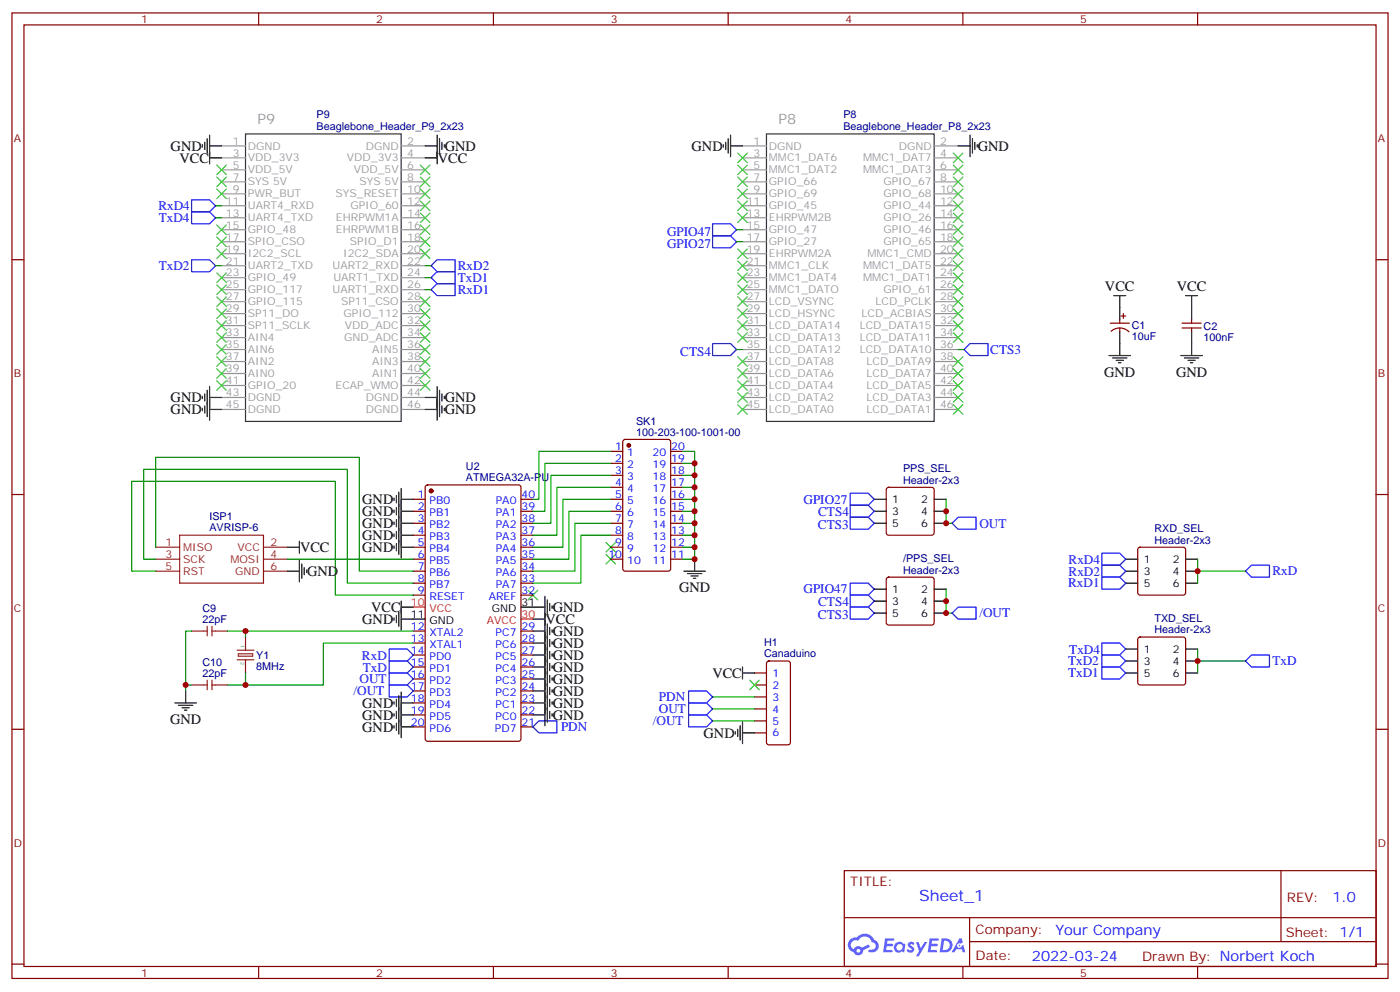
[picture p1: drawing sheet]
<svg xmlns="http://www.w3.org/2000/svg" width="412mm" height="292mm" viewBox="0 0 412 292" stroke-linecap="round" stroke-linejoin="round" font-family="sans-serif">
<g fill="none" stroke="#870000" stroke-width=".35">
<path d="M3.5 3.8h405.4v284.3h-405.4zM7.1 7.3h398.2v277.3h-398.2zM76.2 3.8v3.5M145.3 3.8v3.5M214.5 3.8v3.5M283.6 3.8v3.5M352.8 3.8v3.5M3.5 76.5h3.6M405.3 76.5h3.6M3.5 145.6h3.6M405.3 145.6h3.6M3.5 214.8h3.6"/>
<path d="M405.3 214.8h3.6M248.7 256.4h156.6v28.2h-156.6zM377.3 256.4v20.9M248.7 270.2h156.5M285.6 277.3h119.6M285.6 270.2v14.2M3.5 283.9h3.6M76.2 284.6v3.5M145.3 284.6v3.5M214.5 284.6v3.5M283.6 284.6v3.5M352.8 284.6v3.5"/>
<path d="M405.3 283.9h3.6"/>
</g>
<g fill="#5487ff">
<path d="M267.7 277.6a1.22 1.22 0 0 1 1.7 .2l-.4 .6a.47 .47 0 0 0-.3-.4 .47 .47 0 0 0-.5 .2l.1 .2a1.14 1.14 0 0 1 .8 1.8 1.14 1.14 0 0 1-1.9 0l-.2-.2 .5-.6 .7 .5a.29 .29 0 0 0 .3-.3 .29 .29 0 0 0-.2-.3 1.04 1.04 0 0 1-.6-1.7z"/>
<path d="M260.7 276.3h2.4l.3 .2-.2 .5-1.8 .1-.1 .8h1.5l.3 .4-.3 .4h-1.6l-.2 1.1h1.7l.2 .3-.2 .3-2.6 .1z"/>
<path d="M273.8 276.3h2.4l.3 .2-.1 .5-1.8 .1-.2 .8h1.6l.3 .4-.4 .4h-1.6l-.1 1.1h1.7l.2 .3-.2 .3-2.6 .1z"/>
<path d="M282.6 276.3h.7l.3 1.3-.6 .3a.69 .69 0 0 0-1 .3 .69 .69 0 0 0 .4 .9 .69 .69 0 0 0 .9-.6l.5-.2 .6 2.2h-.8l-.2-.9h-1.8l-.5 .9h-.8z"/>
<path d="M269.8 277.4h.8l.6 1.8 1.1-1.8h.9l-2.6 4.2h-.8l.9-1.5z"/>
<path d="M277.4 276.3l-.6 4.2h1.3a2.11 2.11 0 0 0 2.5-2.1 2.11 2.11 0 0 0-2.5-2.1zM278.1 277.1a1.39 1.39 0 0 1 1.7 1.4 1.39 1.39 0 0 1-1.8 1.3h-.3z"/>
<path d="M263.7 277.9a1.54 1.54 0 0 0-.1 2.2 1.54 1.54 0 0 0 2.2 .1l.6 .3 .3-2.3-.2-.3h-.4a1.49 1.49 0 0 0-2.4 0zM264 278.9a.94 .94 0 0 1 1.8 0 .94 .94 0 0 1-1.8 0z"/>
<path d="M250.4 276.7a2.18 2.18 0 0 0 1.1 3.7 1.44 1.44 0 0 0 1.6 .9 1.44 1.44 0 0 0 1.2-1.4l2-1.1-.5-.7-1.9 1a1.47 1.47 0 0 0-2.4 .4 1.39 1.39 0 0 1-.7-1.9 1.39 1.39 0 0 1 2-.5 2.12 2.12 0 0 1 2.2-1.3 2.12 2.12 0 0 1 1.9 1.7 1.14 1.14 0 0 1 1.1 1.4 1.14 1.14 0 0 1-1.7 .7 .43 .43 0 0 0-.5 .4 .43 .43 0 0 0 .4 .5 1.98 1.98 0 0 0 2.5-1.2 1.98 1.98 0 0 0-1.2-2.6 3.1 3.1 0 0 0-5.3-.6l-.9 .1zM252.3 280a.55 .55 0 0 1 1.1 0 .55 .55 0 0 1-1.1 0z"/>
<circle cx="282.6" cy="278.4" r=".26"/>
</g>
<path d="M72.3 39.4h45.9v84.7h-45.9zM225.8 39.4h49.4v84.7h-49.4z" fill="none" stroke="#333" stroke-width=".35"/>
<g fill="none" stroke="#999" stroke-width=".35">
<path d="M65.3 43h7M65.3 46.5h7M65.3 50h7M65.3 53.6h7M65.3 57.1h7M118.2 43h7M118.2 46.5h7M118.2 50h7M118.2 53.6h7M118.2 57.1h7M218.7 43h7.1M218.7 46.5h7.1"/>
<path d="M218.7 50h7.1M218.7 53.6h7.1M218.7 57.1h7.1M275.2 43h7M275.2 46.5h7M275.2 50h7M275.2 53.6h7M275.2 57.1h7M65.3 60.6h7M65.3 64.1h7M65.3 67.7h7M65.3 71.2h7"/>
<path d="M65.3 74.7h7M65.3 78.2h7M118.2 60.6h7M118.2 64.1h7M118.2 67.7h7M118.2 71.2h7M118.2 74.7h7M118.2 78.2h7M218.7 60.6h7.1M218.7 64.1h7.1M218.7 67.7h7.1M218.7 71.2h7.1"/>
<path d="M218.7 74.7h7.1M218.7 78.2h7.1M275.2 60.6h7M275.2 64.1h7M275.2 67.7h7M275.2 71.2h7M275.2 74.7h7M275.2 78.2h7M65.3 81.8h7M65.3 85.3h7M65.3 88.8h7M65.3 92.4h7"/>
<path d="M65.3 95.9h7M65.3 99.4h7M118.2 81.8h7M118.2 85.3h7M118.2 88.8h7M118.2 92.4h7M118.2 95.9h7M118.2 99.4h7M218.7 81.8h7.1M218.7 85.3h7.1M218.7 88.8h7.1M218.7 92.4h7.1"/>
<path d="M218.7 95.9h7.1M218.7 99.4h7.1M275.2 81.8h7M275.2 85.3h7M275.2 88.8h7M275.2 92.4h7M275.2 95.9h7M275.2 99.4h7M65.3 102.9h7M65.3 106.5h7M65.3 110h7M65.3 113.5h7"/>
<path d="M65.3 117.1h7M118.2 102.9h7M118.2 106.5h7M118.2 110h7M118.2 113.5h7M118.2 117.1h7M218.7 102.9h7.1M218.7 106.5h7.1M218.7 110h7.1M218.7 113.5h7.1M218.7 117.1h7.1M275.2 102.9h7"/>
<path d="M275.2 106.5h7M275.2 110h7M275.2 113.5h7M275.2 117.1h7M65.3 120.6h7M118.2 120.6h7M218.7 120.6h7.1M275.2 120.6h7"/>
</g>
<g fill="none" stroke="#3c3" stroke-width=".35">
<path d="M63.9 55.7l2.8 2.8M63.9 52.1l2.8 2.9M63.9 48.6l2.8 2.8M66.7 55.7l-2.8 2.8M66.7 52.1l-2.8 2.9M66.7 48.6l-2.8 2.8M123.8 48.6l2.8 2.8M123.8 52.1l2.8 2.9M123.8 59.2l2.8 2.8M123.8 55.7l2.8 2.8M126.6 48.6l-2.8 2.8M126.6 52.1l-2.8 2.9"/>
<path d="M126.6 59.2l-2.8 2.8M126.6 55.7l-2.8 2.8M217.3 45.1l2.8 2.8M217.3 48.6l2.8 2.8M217.3 52.1l2.8 2.9M217.3 55.7l2.8 2.8M217.3 59.2l2.8 2.8M220.1 45.1l-2.8 2.8M220.1 48.6l-2.8 2.8M220.1 52.1l-2.8 2.9M220.1 55.7l-2.8 2.8M220.1 59.2l-2.8 2.8"/>
<path d="M280.8 45.1l2.8 2.8M280.8 48.6l2.8 2.8M280.8 52.1l2.8 2.9M280.8 55.7l2.8 2.8M280.8 59.2l2.8 2.8M283.6 45.1l-2.8 2.8M283.6 48.6l-2.8 2.8M283.6 52.1l-2.8 2.9M283.6 55.7l-2.8 2.8M283.6 59.2l-2.8 2.8M63.9 73.3l2.8 2.8M63.9 69.8l2.8 2.8"/>
<path d="M63.9 66.3l2.8 2.8M66.7 73.3l-2.8 2.8M66.7 69.8l-2.8 2.8M66.7 66.3l-2.8 2.8M123.8 62.7l2.8 2.8M123.8 66.3l2.8 2.8M123.8 69.8l2.8 2.8M123.8 73.3l2.8 2.8M126.6 62.7l-2.8 2.8M126.6 66.3l-2.8 2.8M126.6 69.8l-2.8 2.8M126.6 73.3l-2.8 2.8"/>
<path d="M217.3 62.7l2.8 2.8M217.3 73.3l2.8 2.8M217.3 76.8l2.8 2.9M220.1 62.7l-2.8 2.8M220.1 73.3l-2.8 2.8M220.1 76.8l-2.8 2.9M280.8 62.7l2.8 2.8M280.8 66.3l2.8 2.8M280.8 69.8l2.8 2.8M280.8 73.3l2.8 2.8M280.8 76.8l2.8 2.9M283.6 62.7l-2.8 2.8"/>
<path d="M283.6 66.3l-2.8 2.8M283.6 69.8l-2.8 2.8M283.6 73.3l-2.8 2.8M283.6 76.8l-2.8 2.9M63.9 98l2.8 2.8M63.9 94.5l2.8 2.8M63.9 90.9l2.8 2.9M63.9 87.4l2.8 2.8M63.9 83.9l2.8 2.8M63.9 80.4l2.8 2.8M66.7 98l-2.8 2.8M66.7 94.5l-2.8 2.8"/>
<path d="M66.7 90.9l-2.8 2.9M66.7 87.4l-2.8 2.8M66.7 83.9l-2.8 2.8M66.7 80.4l-2.8 2.8M123.8 87.4l2.8 2.8M123.8 90.9l2.8 2.9M123.8 94.5l2.8 2.8M123.8 98l2.8 2.8M126.6 87.4l-2.8 2.8M126.6 90.9l-2.8 2.9M126.6 94.5l-2.8 2.8M126.6 98l-2.8 2.8"/>
<path d="M217.3 80.4l2.8 2.8M217.3 83.9l2.8 2.8M217.3 87.4l2.8 2.8M217.3 90.9l2.8 2.9M217.3 94.5l2.8 2.8M217.3 98l2.8 2.8M220.1 80.4l-2.8 2.8M220.1 83.9l-2.8 2.8M220.1 87.4l-2.8 2.8M220.1 90.9l-2.8 2.9M220.1 94.5l-2.8 2.8M220.1 98l-2.8 2.8"/>
<path d="M280.8 80.4l2.8 2.8M280.8 83.9l2.8 2.8M280.8 87.4l2.8 2.8M280.8 90.9l2.8 2.9M280.8 94.5l2.8 2.8M280.8 98l2.8 2.8M283.6 80.4l-2.8 2.8M283.6 83.9l-2.8 2.8M283.6 87.4l-2.8 2.8M283.6 90.9l-2.8 2.9M283.6 94.5l-2.8 2.8M283.6 98l-2.8 2.8"/>
<path d="M63.9 112.1l2.8 2.8M63.9 108.6l2.8 2.8M63.9 105.1l2.8 2.8M63.9 101.5l2.8 2.9M66.7 108.6l-2.8 2.8M66.7 112.1l-2.8 2.8M66.7 105.1l-2.8 2.8M66.7 101.5l-2.8 2.9M123.8 101.5l2.8 2.9M123.8 105.1l2.8 2.8M123.8 108.6l2.8 2.8M123.8 112.1l2.8 2.8"/>
<path d="M126.6 101.5l-2.8 2.9M126.6 105.1l-2.8 2.8M126.6 108.6l-2.8 2.8M126.6 112.1l-2.8 2.8M217.3 105.1l2.8 2.8M217.3 108.6l2.8 2.8M217.3 112.1l2.8 2.8M217.3 115.6l2.8 2.9M217.3 119.2l2.8 2.8M220.1 108.6l-2.8 2.8M220.1 115.6l-2.8 2.9M220.1 119.2l-2.8 2.8"/>
<path d="M220.1 105.1l-2.8 2.8M220.1 112.1l-2.8 2.8M280.8 105.1l2.8 2.8M280.8 108.6l2.8 2.8M280.8 112.1l2.8 2.8M280.8 115.6l2.8 2.9M280.8 119.2l2.8 2.8M283.6 105.1l-2.8 2.8M283.6 108.6l-2.8 2.8M283.6 112.1l-2.8 2.8M283.6 115.6l-2.8 2.9M283.6 119.2l-2.8 2.8"/>
<path d="M178.5 159.7l2.8 2.9M181.3 159.7l-2.8 2.9M155.6 173.8l2.8 2.9M158.4 173.8l-2.8 2.9M178.5 163.3l2.8 2.8M181.3 163.3l-2.8 2.8M220.8 200.3l2.9 2.8M223.7 200.3l-2.9 2.8"/>
</g>
<g fill="none" stroke="#870000" stroke-width=".35">
<path d="M327 95.2h5.7M327.3 97.6a3.8 3.8 0 0 1 5.3 .1M329.8 94.1v1.1M329.8 96.6v1M330.2 93.1h1.4M330.9 92.4v1.4M348.2 96.6h5.6M348.2 95.2h5.6M351 94.1v1.1M351 96.6v1M179.9 132.9h3.5M179.9 136.5h3.5"/>
<path d="M179.9 140h3.5M183.7 129.6l.4-.2h12.7l.7 .4 .1 37.7-.5 .6-13 .1-.6-.5-.1-37.6zM197.6 132.9h3.5M197.6 136.5h3.5M197.6 140h3.5M121.7 147h3.5M121.7 150.6h3.5M121.7 154.1h3.5M121.7 157.6h3.5M125.5 143l.4-.2h26.9l.6 .4 .1 74.4-.5 .6-27.1 .1-.6-.5-.1-74.3zM153.5 147h3.5M153.5 150.6h3.5"/>
<path d="M153.5 154.1h3.5M153.5 157.6h3.5M179.9 147h3.5M179.9 150.6h3.5M179.9 154.1h3.5M179.9 157.6h3.5M179.9 143.5h3.5M197.6 147h3.5M197.6 150.6h3.5M197.6 154.1h3.5M197.6 157.6h3.5M197.6 143.5h3.5"/>
<path d="M261.3 143.7l.5-.2h12.7l.5 .2 .2 .5v12.7l-.3 .5-.4 .2h-12.7l-.5-.2-.2-.5v-12.7zM121.7 161.1h3.5M121.7 164.7h3.5M121.7 168.2h3.5M121.7 171.7h3.5M121.7 175.3h3.5M153.5 161.1h3.5M153.5 164.7h3.5M153.5 168.2h3.5M153.5 171.7h3.5M153.5 175.3h3.5M179.9 161.1h3.5"/>
<path d="M179.9 164.7h3.5M197.6 161.1h3.5M197.6 164.7h3.5M261.3 170.2l.5-.2h12.7l.5 .2 .2 .5v12.7l-.3 .5-.4 .2h-12.7l-.5-.3-.2-.4v-12.7zM335.4 161.4l.4-.3h12.7l.5 .3 .2 .5v12.7l-.2 .5-.5 .2h-12.7l-.5-.3-.2-.4v-12.7zM121.7 185.8h3.5M121.7 189.4h3.5M121.7 192.9h3.5M121.7 196.4h3.5M121.7 200h3.5M153.5 185.8h3.5M153.5 189.4h3.5"/>
<path d="M153.5 192.9h3.5M153.5 196.4h3.5M153.5 200h3.5M222.2 198.2h3.6M226 194.9l.5-.2h5.6l.7 .4v23.6l-.4 .6-5.9 .1-.7-.5v-23.5zM335.4 187.8l.4-.2h12.7l.5 .2 .2 .5v12.7l-.2 .5-.5 .2h-12.7l-.5-.2-.2-.5v-12.7zM121.7 203.5h3.5M121.7 207h3.5M121.7 210.5h3.5M121.7 214.1h3.5M153.5 203.5h3.5M153.5 207h3.5"/>
<path d="M153.5 210.5h3.5M153.5 214.1h3.5M222.2 201.7h3.6M222.2 205.2h3.6M222.2 208.8h3.6M222.2 212.3h3.6M222.2 215.8h3.6"/>
</g>
<g fill="none" stroke="#000" stroke-width=".35">
<path d="M61.7 39.8v8.5M128.8 39.8v8.5M215.2 39.8v6.3M285.8 39.8v6.3M59.6 42.6v.7M60.3 41.9v2.1M61 40.9v4.2M61.7 43h3.6M61.7 46.5h3.6M125.2 43h3.6M125.2 46.5h3.6M129.5 40.9v4.2"/>
<path d="M130.2 41.9v2.1M130.9 42.6v.7M213.1 42.6v.7M213.8 41.9v2.1M214.5 40.9v4.2M215.2 43h3.5M282.2 43h3.6M286.5 40.9v4.2M287.2 41.9v2.1M287.9 42.6v.7M328.1 87.1h3.5M329.8 87.1v7"/>
<path d="M329.8 97.6v7.1M349.2 87.1h3.6M351 87.1v7M351 97.6v7.1M59.6 116.7v.7M60.3 116v2.1M60.3 119.5v2.1M61 114.9v7.8M61.7 117.1h3.6M61.7 113.9v9.9M125.2 117.1h3.6M128.8 113.9v9.9"/>
<path d="M129.5 114.9v7.8M130.2 116v2.1M130.2 119.5v2.1M130.9 116.7v.7M326.7 104.7h6.3M327.7 105.4h4.3M328.8 106.1h2.1M329.5 106.8h.7M347.8 104.7h6.4M348.9 105.4h4.2M350 106.1h2.1M350.7 106.8h.7"/>
<path d="M59.6 120.2v.7M61.7 120.6h3.6M125.2 120.6h3.6M130.9 120.2v.7M88.2 159.4v3.5M116.1 146.7v.7M116.1 150.2v.7M116.1 153.7v.7M116.1 157.3v.7M116.8 146v2.1M116.8 149.5v2.1M116.8 153v2.2"/>
<path d="M116.8 156.6v2.1M117.5 144.9v18.4M118.2 147h3.5M118.2 150.6h3.5M118.2 154.1h3.5M118.2 143.9v20.4M118.2 157.6h3.5M257.5 147h3.6M257.5 150.6h3.6M257.5 154.1h3.6M275.2 147h3.5M275.2 150.6h3.5"/>
<path d="M275.2 154.1h3.5M84.7 168.2h3.5M84.7 161.1h3.5M88.2 165v6.4M88.9 166.1v4.2M89.6 167.1v2.2M90.3 167.9v.7M116.1 160.8v.7M116.8 160.1v2.1M118.2 178.8h3.5M118.2 177v8.5M118.2 161.1h3.5"/>
<path d="M153.5 178.8h7M160.5 175.6v38.1M161.2 176.7v4.2M161.9 177.7v2.1M162.6 178.4v.7M201.4 168.2h6.4M202.5 168.9h4.2M203.6 169.6h2.1M204.3 170.3h.7M204.6 164.7v3.5M257.5 173.5h3.6M257.5 177h3.6"/>
<path d="M275.2 173.5h3.5M275.2 177h3.5M331.6 164.7h3.5M331.6 168.2h3.5M331.6 171.7h3.5M349.2 164.7h3.6M349.2 168.2h3.6M349.2 171.7h3.6M116.1 182v.7M116.8 181.3v2.1M117.5 180.2v4.2M118.2 182.3h7"/>
<path d="M157 182.3h3.5M157 185.8h3.5M157 189.4h3.5M157 192.9h3.5M157 196.4h3.5M157 200h3.5M161.2 183.7v29M161.9 184.8v2.1M161.9 188.3v2.1M161.9 191.8v2.2M161.9 195.4v2.1M161.9 198.9v2.1"/>
<path d="M162.6 185.5v.7M162.6 189v.7M162.6 192.5v.8M162.6 196.1v.7M162.6 199.6v.7M218.7 198.2h3.5M218.7 196.4v3.6M257.5 180.6h3.6M275.2 180.6h3.5M331.6 191.1h3.5M331.6 194.7h3.5M331.6 198.2h3.5"/>
<path d="M349.2 191.1h3.6M349.2 194.7h3.6M349.2 198.2h3.6M51.5 207h6.4M52.6 207.7h4.2M53.6 208.4h2.1M54.3 209.1h.7M54.7 203.5v3.5M116.1 206.7v.7M116.1 210.2v.7M116.1 213.7v.7M116.8 206v2.1"/>
<path d="M116.8 209.5v2.1M116.8 213v2.1M117.5 204.9v11.3M118.2 207h3.5M118.2 203.8v13.4M118.2 210.5h3.5M118.2 214.1h3.5M157 207h3.5M157 203.5h3.5M157 210.5h3.5M161.9 202.4v2.1M161.9 206v2.1"/>
<path d="M161.9 209.5v2.1M162.6 203.1v.7M162.6 206.7v.7M162.6 210.2v.7M216.6 215.5v.7M217.3 214.8v2.1M218 213.7v4.2M218.7 215.8h3.5M218.7 212.7v6.3"/>
</g>
<g fill="none" stroke="#00f" stroke-width=".35">
<path d="M56.4 58.8h5.3l1.8 1.8-1.8 1.8h-5.3zM56.4 62.4h5.3l1.8 1.7-1.8 1.8h-5.3zM56.4 76.5h5.3l1.8 1.7-1.8 1.8h-5.3zM127 78.2l1.8-1.7h5.3v3.5h-5.3zM209.9 65.9h5.3l1.8 1.8-1.8 1.7h-5.3zM209.9 69.4h5.3l1.8 1.8-1.8 1.8h-5.3zM127 85.3l1.8-1.8h5.3v3.6h-5.3zM127 81.8l1.8-1.8h5.3v3.5h-5.3zM209.9 101.2h5.3l1.8 1.7-1.8 1.8h-5.3zM284 102.9l1.8-1.7h5.2v3.5h-5.2zM250.5 152.3h5.3l1.7 1.8-1.7 1.8h-5.3zM250.5 148.8h5.3l1.7 1.8-1.7 1.7h-5.3z"/>
<path d="M250.5 145.3h5.3l1.7 1.7-1.7 1.8h-5.3zM282.2 152.3h5.3v3.6h-5.3l-1.7-1.8zM250.5 171.7h5.3l1.7 1.8-1.7 1.8h-5.3zM250.5 175.3h5.3l1.7 1.7-1.7 1.8h-5.3zM250.5 178.8h5.3l1.7 1.8-1.7 1.7h-5.3zM282.2 178.8h5.3v3.5h-5.3l-1.7-1.7zM324.6 162.9h5.2l1.8 1.8-1.8 1.7h-5.2zM324.6 166.4h5.2l1.8 1.8-1.8 1.8h-5.2zM324.6 170h5.2l1.8 1.7-1.8 1.8h-5.2zM366.9 168.2l1.8-1.8h5.2v3.6h-5.2zM114.7 191.1h5.2l1.8 1.8-1.8 1.8h-5.2zM114.7 194.7h5.2l1.8 1.7-1.8 1.8h-5.2z"/>
<path d="M114.7 198.2h5.2l1.8 1.8-1.8 1.7h-5.2zM324.6 189.4h5.2l1.8 1.7-1.8 1.8h-5.2zM324.6 192.9h5.2l1.8 1.8-1.8 1.7h-5.2zM324.6 196.4h5.2l1.8 1.8-1.8 1.8h-5.2zM366.9 194.7l1.8-1.8h5.2v3.5h-5.2zM114.7 201.7h5.2l1.8 1.8-1.8 1.7h-5.2zM157 214.1l1.7-1.8h5.3v3.5h-5.3zM202.8 203.5h5.3l1.8 1.7-1.8 1.8h-5.3zM202.8 207h5.3l1.8 1.8-1.8 1.7h-5.3zM202.8 210.5h5.3l1.8 1.8-1.8 1.8h-5.3z"/>
</g>
<g fill="none" stroke="#008700" stroke-width=".35">
<path d="M63.5 78.2h1.8M63.5 60.6h1.8M63.5 64.1h1.8M125.2 78.2h1.8M217 67.7h1.7M217 71.2h1.7M125.2 85.3h1.8M125.2 81.8h1.8M217 102.9h1.7M282.2 102.9h1.8M179.9 132.9h-21.2v14.1h-1.7M179.9 136.5h-19.4v14.1h-3.5"/>
<path d="M179.9 140h-17.6v14.1h-5.3M201.1 132.9h3.5v31.8h-3.5M201.1 140h3.5M201.1 136.5h3.5M179.9 143.5h-15.9v14.1h-7M179.9 147h-14.1v14.1h-8.8M179.9 150.6h-12.3v14.1h-10.6M179.9 154.1h-10.6v14.1h-12.3M179.9 157.6h-8.8v14.1h-14.1M201.1 157.6h3.5M201.1 154.1h3.5M201.1 150.6h3.5"/>
<path d="M201.1 147h3.5M201.1 143.5h3.5M278.7 147v7.1h1.8M45.9 168.2h-7.1v-26.5h60v33.6h22.9M45.9 164.7h-3.6v-26.5h60v33.5h19.4M45.9 161.1v-26.4h59.9v33.5h15.9M84.7 164.7h37M201.1 161.1h3.5M278.7 173.5v7.1h1.8M352.8 164.7v7M352.8 168.2h14.1M56.4 185.8h-1.7v17.7"/>
<path d="M67 185.8h54.7M72.3 185.8v1.8M72.3 198.2v3.5M121.7 189.4h-26.5v12.3h-28.2M352.8 191.1v7.1M352.8 194.7h14.1M54.7 201.7h1.7M209.9 205.2h12.3M209.9 208.8h12.3M209.9 212.3h12.3"/>
</g>
<g fill="none" stroke="#8c2424" stroke-width=".35">
<path d="M52.9 157.6h24.7v14.1h-24.7zM45.9 161.1h7M45.9 164.7h7M45.9 168.2h7M77.6 161.1h7.1M77.6 164.7h7.1M77.6 168.2h7.1M56.4 185.8h4.6M61 184.4v2.9M62.4 184.4v2.9M62.4 185.8h4.6M69.8 194.3h5"/>
<path d="M69.8 191.5h5M70.2 192.5h4.2v.8h-4.2zM72.3 187.6v3.9M72.3 194.3v3.9M56.4 201.7h4.6M61 200.3v2.8M62.4 200.3v2.8M62.4 201.7h4.6"/>
</g>
<g fill="#870000" stroke="#870000" stroke-width=".35">
<circle cx="127" cy="144.6" r=".53"/>
<circle cx="185.2" cy="131.2" r=".53"/>
</g>
<path d="M121.7 178.8h3.5M153.5 182.3h3.5" fill="none" stroke="#f00" stroke-width=".35"/>
<g fill="#c00">
<circle cx="352.8" cy="168.2" r=".88"/>
<circle cx="352.8" cy="194.7" r=".88"/>
<circle cx="72.3" cy="185.8" r=".88"/>
<circle cx="72.3" cy="201.7" r=".88"/>
<circle cx="278.7" cy="150.6" r=".88"/>
<circle cx="278.7" cy="154.1" r=".88"/>
<circle cx="278.7" cy="180.6" r=".88"/>
<circle cx="278.7" cy="177" r=".88"/>
<circle cx="204.6" cy="164.7" r=".88"/>
<circle cx="204.6" cy="161.1" r=".88"/>
<circle cx="204.6" cy="157.6" r=".88"/>
<circle cx="204.6" cy="154.1" r=".88"/>
<circle cx="204.6" cy="150.6" r=".88"/>
<circle cx="204.6" cy="147" r=".88"/>
<circle cx="204.6" cy="143.5" r=".88"/>
<circle cx="204.6" cy="140" r=".88"/>
<circle cx="204.6" cy="136.5" r=".88"/>
<circle cx="54.7" cy="201.7" r=".88"/>
</g>
<text font-size="4.6" fill="#00f" x="270.8" y="265.4">Sheet_1</text>
<g font-size="4.2" fill="#999">
<text x="75.8" y="36.6">P9</text>
<text x="229.3" y="36.6">P8</text>
</g>
<g font-size="4.2">
<text x="50.3" y="44.4">GND</text>
<text x="52.9" y="48">VCC</text>
<text x="128.9" y="48">VCC</text>
<text x="131.1" y="44.4">GND</text>
<text x="203.7" y="44.4">GND</text>
<text x="288" y="44.4">GND</text>
<text x="325.5" y="85.8">VCC</text>
<text x="346.7" y="85.8">VCC</text>
<text x="325.3" y="110.9">GND</text>
<text x="346.4" y="110.9">GND</text>
<text x="50.3" y="118.5">GND</text>
<text x="131.1" y="118.5">GND</text>
<text x="50.3" y="122.1">GND</text>
<text x="131.1" y="122.1">GND</text>
<text x="106.7" y="148.4">GND</text>
<text x="106.7" y="152">GND</text>
<text x="106.7" y="155.5">GND</text>
<text x="106.7" y="159">GND</text>
<text x="88.4" y="162.6">VCC</text>
<text x="106.7" y="162.5">GND</text>
<text x="90.5" y="169.7">GND</text>
<text x="200" y="174.4">GND</text>
<text x="106.7" y="183.7">GND</text>
<text x="109.3" y="180.3">VCC</text>
<text x="160.7" y="183.8">VCC</text>
<text x="162.8" y="180.2">GND</text>
<text x="162.8" y="187.2">GND</text>
<text x="162.8" y="190.8">GND</text>
<text x="162.8" y="194.3">GND</text>
<text x="162.8" y="197.8">GND</text>
<text x="162.8" y="201.3">GND</text>
<text x="209.8" y="199.6">VCC</text>
<text x="106.7" y="208.4">GND</text>
<text x="162.8" y="204.9">GND</text>
<text x="162.8" y="208.4">GND</text>
<text x="50.1" y="213.2">GND</text>
<text x="106.7" y="212">GND</text>
<text x="106.7" y="215.5">GND</text>
<text x="162.8" y="211.9">GND</text>
<text x="207.3" y="217.2">GND</text>
</g>
<g font-size="4.2" fill="#00f">
<text x="392.5" y="265.7">1.0</text>
<text x="310.9" y="275.2">Your Company</text>
<text x="304" y="283">2022-03-24</text>
</g>
<g font-size="3.9" fill="#00f">
<text x="46.7" y="61.9">RxD4</text>
<text x="46.8" y="65.4">TxD4</text>
<text x="196.5" y="69.4">GPIO47</text>
<text x="196.5" y="73">GPIO27</text>
<text x="46.8" y="79.5">TxD2</text>
<text x="134.8" y="79.5">RxD2</text>
<text x="134.8" y="83">TxD1</text>
<text x="134.8" y="86.5">RxD1</text>
<text x="200.4" y="104.7">CTS4</text>
<text x="291.7" y="104.2">CTS3</text>
<text x="236.7" y="148.3">GPIO27</text>
<text x="240.9" y="155.9">CTS3</text>
<text x="241" y="151.9">CTS4</text>
<text x="288.5" y="155.4">OUT</text>
<text x="314.8" y="166">RxD4</text>
<text x="314.6" y="173">RxD1</text>
<text x="314.8" y="169.5">RxD2</text>
<text x="374.8" y="169.5">RxD</text>
<text x="236.7" y="174.8">GPIO47</text>
<text x="241" y="178.3">CTS4</text>
<text x="240.9" y="182.3">CTS3</text>
<text x="288.5" y="181.8">/OUT</text>
<text x="106.6" y="194.3">RxD</text>
<text x="106.8" y="197.8">TxD</text>
<text x="314.6" y="195.9">TxD2</text>
<text x="315" y="192.5">TxD4</text>
<text x="374.8" y="195.9">TxD</text>
<text x="105.9" y="201.2">OUT</text>
<text x="314.6" y="199.5">TxD1</text>
<text x="104.1" y="204.8">/OUT</text>
<text x="194.1" y="206.5">PDN</text>
<text x="165.3" y="215.4">PDN</text>
<text x="192.3" y="213.6">/OUT</text>
<text x="194.1" y="210.1">OUT</text>
</g>
<g font-size="3.9" fill="#800">
<text x="250.5" y="261">TITLE:</text>
<text x="379.1" y="265.7">REV:</text>
<text x="287.4" y="275.2">Company:</text>
<text x="378.7" y="275.8">Sheet: 1/1</text>
<text x="287.4" y="282.9">Date:</text>
<text x="336.4" y="282.9">Drawn By: Norbert Koch</text>
</g>
<g font-size="3.2" fill="#800">
<text x="41.6" y="6.8">1</text>
<text x="110.8" y="6.8">2</text>
<text x="179.9" y="6.8">3</text>
<text x="249.1" y="6.8">4</text>
<text x="318.2" y="6.8">5</text>
<text x="4.1" y="41.9">A</text>
<text x="405.9" y="41.9">A</text>
<text x="4.1" y="111.1">B</text>
<text x="405.9" y="111.1">B</text>
<text x="4.1" y="180.2">C</text>
<text x="405.9" y="180.2">C</text>
<text x="4.1" y="249.3">D</text>
<text x="405.9" y="249.3">D</text>
<text x="41.6" y="287.6">1</text>
<text x="110.8" y="287.6">2</text>
<text x="179.9" y="287.6">3</text>
<text x="249.1" y="287.6">4</text>
<text x="318.2" y="287.6">5</text>
</g>
<g font-size="3.2" fill="#000080">
<text x="93.2" y="34.8">P9</text>
<text x="248.5" y="34.8">P8</text>
<text x="93.2" y="38.3">Beaglebone_Header_P9_2x23</text>
<text x="248.5" y="38.3">Beaglebone_Header_P8_2x23</text>
<text x="333.4" y="100.2">10uF</text>
<text x="333.4" y="97">C1</text>
<text x="354.5" y="100.3">100nF</text>
<text x="354.5" y="97.1">C2</text>
<text x="187.4" y="125.1">SK1</text>
<text x="187.4" y="128.3">100-203-100-1001-00</text>
<text x="137.2" y="141.7">ATMEGA32A-PU</text>
<text x="137.2" y="138.5">U2</text>
<text x="266" y="142.5">Header-2x3</text>
<text x="266" y="139">PPS_SEL</text>
<text x="61.7" y="153.2">ISP1</text>
<text x="61.7" y="156.5">AVRISP-6</text>
<text x="340.1" y="160.1">Header-2x3</text>
<text x="340.1" y="156.6">RXD_SEL</text>
<text x="266" y="165.5">/PPS_SEL</text>
<text x="266" y="168.9">Header-2x3</text>
<text x="59.6" y="183.4">22pF</text>
<text x="59.6" y="180.2">C9</text>
<text x="340.1" y="183.1">TXD_SEL</text>
<text x="225.1" y="190.2">H1</text>
<text x="340.1" y="186.5">Header-2x3</text>
<text x="59.6" y="196">C10</text>
<text x="75.5" y="197.3">8MHz</text>
<text x="75.5" y="194.1">Y1</text>
<text x="225.1" y="193.6">Canaduino</text>
<text x="59.6" y="199.2">22pF</text>
</g>
<g font-size="3.2" fill="#999">
<text x="68.5" y="42.6">1</text>
<text x="68.5" y="46.1">3</text>
<text x="73" y="44">DGND</text>
<text x="73" y="47.6">VDD_3V3</text>
<text x="102.2" y="47.6">VDD_3V3</text>
<text x="107.7" y="44">DGND</text>
<text x="119.9" y="42.6">2</text>
<text x="119.9" y="46.1">4</text>
<text x="222" y="42.6">1</text>
<text x="222" y="46.1">3</text>
<text x="226.5" y="44">DGND</text>
<text x="226.5" y="47.6">MMC1_DAT6</text>
<text x="254.3" y="47.6">MMC1_DAT7</text>
<text x="264.7" y="44">DGND</text>
<text x="276.9" y="42.6">2</text>
<text x="276.9" y="46.1">4</text>
<text x="68.5" y="49.7">5</text>
<text x="68.5" y="53.2">7</text>
<text x="73" y="51.1">VDD_5V</text>
<text x="104.2" y="51.1">VDD_5V</text>
<text x="119.9" y="49.7">6</text>
<text x="119.9" y="53.2">8</text>
<text x="222" y="49.7">5</text>
<text x="222" y="53.2">7</text>
<text x="226.5" y="51.1">MMC1_DAT2</text>
<text x="254.3" y="51.1">MMC1_DAT3</text>
<text x="276.9" y="49.7">6</text>
<text x="276.9" y="53.2">8</text>
<text x="68.5" y="56.7">9</text>
<text x="73" y="54.6">SYS 5V</text>
<text x="73" y="58.1">PWR_BUT</text>
<text x="98.8" y="58.1">SYS_RESET</text>
<text x="105.9" y="54.6">SYS 5V</text>
<text x="119.9" y="56.7">10</text>
<text x="222" y="56.7">9</text>
<text x="226.5" y="54.6">GPIO_66</text>
<text x="226.5" y="58.1">GPIO_69</text>
<text x="260.2" y="54.6">GPIO_67</text>
<text x="260.2" y="58.1">GPIO_68</text>
<text x="276.9" y="56.7">10</text>
<text x="66.5" y="60.3">11</text>
<text x="66.5" y="63.8">13</text>
<text x="73" y="61.7">UART4_RXD</text>
<text x="73" y="65.2">UART4_TXD</text>
<text x="99" y="65.2">EHRPWM1A</text>
<text x="103.2" y="61.7">GPIO_60</text>
<text x="119.9" y="60.3">12</text>
<text x="119.9" y="63.8">14</text>
<text x="220" y="60.3">11</text>
<text x="220" y="63.8">13</text>
<text x="226.5" y="61.7">GPIO_45</text>
<text x="226.5" y="65.2">EHRPWM2B</text>
<text x="260.2" y="61.7">GPIO_44</text>
<text x="260.2" y="65.2">GPIO_26</text>
<text x="276.9" y="60.3">12</text>
<text x="276.9" y="63.8">14</text>
<text x="66.5" y="67.3">15</text>
<text x="66.5" y="70.8">17</text>
<text x="73" y="68.7">GPIO_48</text>
<text x="99" y="68.7">EHRPWM1B</text>
<text x="119.9" y="67.3">16</text>
<text x="119.9" y="70.8">18</text>
<text x="220" y="67.3">15</text>
<text x="220" y="70.8">17</text>
<text x="226.5" y="68.7">GPIO_47</text>
<text x="260.2" y="68.7">GPIO_46</text>
<text x="276.9" y="67.3">16</text>
<text x="276.9" y="70.8">18</text>
<text x="66.5" y="74.4">19</text>
<text x="66.5" y="77.9">21</text>
<text x="73" y="72.2">SPIO_CSO</text>
<text x="73" y="75.8">I2C2_SCL</text>
<text x="101.1" y="75.8">I2C2_SDA</text>
<text x="103.1" y="72.2">SPIO_D1</text>
<text x="119.9" y="74.4">20</text>
<text x="119.9" y="77.9">22</text>
<text x="220" y="74.4">19</text>
<text x="220" y="77.9">21</text>
<text x="226.5" y="72.2">GPIO_27</text>
<text x="226.5" y="75.8">EHRPWM2A</text>
<text x="255.5" y="75.8">MMC1_CMD</text>
<text x="260.2" y="72.2">GPIO_65</text>
<text x="276.9" y="74.4">20</text>
<text x="276.9" y="77.9">22</text>
<text x="66.5" y="81.4">23</text>
<text x="73" y="79.3">UART2_TXD</text>
<text x="73" y="82.8">GPIO_49</text>
<text x="98" y="79.3">UART2_RXD</text>
<text x="98.2" y="82.8">UART1_TXD</text>
<text x="119.9" y="81.4">24</text>
<text x="220" y="81.4">23</text>
<text x="226.5" y="79.3">MMC1_CLK</text>
<text x="226.5" y="82.8">MMC1_DAT4</text>
<text x="254.3" y="79.3">MMC1_DAT5</text>
<text x="254.3" y="82.8">MMC1_DAT1</text>
<text x="276.9" y="81.4">24</text>
<text x="66.5" y="84.9">25</text>
<text x="66.5" y="88.5">27</text>
<text x="73" y="86.4">GPIO_117</text>
<text x="73" y="89.9">GPIO_115</text>
<text x="98" y="86.4">UART1_RXD</text>
<text x="100.5" y="89.9">SP11_CSO</text>
<text x="119.9" y="84.9">26</text>
<text x="119.9" y="88.5">28</text>
<text x="220" y="84.9">25</text>
<text x="220" y="88.5">27</text>
<text x="226.5" y="86.4">MMC1_DATO</text>
<text x="226.5" y="89.9">LCD_VSYNC</text>
<text x="257.9" y="89.9">LCD_PCLK</text>
<text x="260.2" y="86.4">GPIO_61</text>
<text x="276.9" y="84.9">26</text>
<text x="276.9" y="88.5">28</text>
<text x="66.5" y="92">29</text>
<text x="66.5" y="95.5">31</text>
<text x="73" y="93.4">SP11_DO</text>
<text x="101.2" y="93.4">GPIO_112</text>
<text x="119.9" y="92">30</text>
<text x="119.9" y="95.5">32</text>
<text x="220" y="92">29</text>
<text x="220" y="95.5">31</text>
<text x="226.5" y="93.4">LCD_HSYNC</text>
<text x="253.8" y="93.4">LCD_ACBIAS</text>
<text x="276.9" y="92">30</text>
<text x="276.9" y="95.5">32</text>
<text x="66.5" y="99.1">33</text>
<text x="73" y="96.9">SP11_SCLK</text>
<text x="73" y="100.5">AIN4</text>
<text x="101.3" y="100.5">GND_ADC</text>
<text x="101.6" y="96.9">VDD_ADC</text>
<text x="119.9" y="99.1">34</text>
<text x="220" y="99.1">33</text>
<text x="226.5" y="96.9">LCD_DATA14</text>
<text x="226.5" y="100.5">LCD_DATA13</text>
<text x="253.2" y="96.9">LCD_DATA15</text>
<text x="253.2" y="100.5">LCD_DATA11</text>
<text x="276.9" y="99.1">34</text>
<text x="66.5" y="102.6">35</text>
<text x="66.5" y="106.1">37</text>
<text x="73" y="104">AIN6</text>
<text x="73" y="107.5">AIN2</text>
<text x="109.6" y="104">AIN5</text>
<text x="109.6" y="107.5">AIN3</text>
<text x="119.9" y="102.6">36</text>
<text x="119.9" y="106.1">38</text>
<text x="220" y="102.6">35</text>
<text x="220" y="106.1">37</text>
<text x="226.5" y="104">LCD_DATA12</text>
<text x="226.5" y="107.5">LCD_DATA8</text>
<text x="253.2" y="104">LCD_DATA10</text>
<text x="255.3" y="107.5">LCD_DATA9</text>
<text x="276.9" y="102.6">36</text>
<text x="276.9" y="106.1">38</text>
<text x="66.5" y="109.6">39</text>
<text x="66.5" y="113.2">41</text>
<text x="73" y="111.1">AIN0</text>
<text x="109.6" y="111.1">AIN1</text>
<text x="119.9" y="109.6">40</text>
<text x="119.9" y="113.2">42</text>
<text x="220" y="109.6">39</text>
<text x="220" y="113.2">41</text>
<text x="226.5" y="111.1">LCD_DATA6</text>
<text x="255.3" y="111.1">LCD_DATA7</text>
<text x="276.9" y="109.6">40</text>
<text x="276.9" y="113.2">42</text>
<text x="66.5" y="116.7">43</text>
<text x="73" y="114.6">GPIO_20</text>
<text x="73" y="118.1">DGND</text>
<text x="98.8" y="114.6">ECAP_WMO</text>
<text x="107.7" y="118.1">DGND</text>
<text x="119.9" y="116.7">44</text>
<text x="220" y="116.7">43</text>
<text x="226.5" y="114.6">LCD_DATA4</text>
<text x="226.5" y="118.1">LCD_DATA2</text>
<text x="255.3" y="114.6">LCD_DATA5</text>
<text x="255.3" y="118.1">LCD_DATA3</text>
<text x="276.9" y="116.7">44</text>
<text x="66.5" y="120.2">45</text>
<text x="73" y="121.6">DGND</text>
<text x="107.7" y="121.6">DGND</text>
<text x="119.9" y="120.2">46</text>
<text x="220" y="120.2">45</text>
<text x="226.5" y="121.6">LCD_DATA0</text>
<text x="255.3" y="121.6">LCD_DATA1</text>
<text x="276.9" y="120.2">46</text>
</g>
<g font-size="3.2" fill="#00f">
<text x="181.3" y="132.6">1</text>
<text x="181.3" y="136.1">2</text>
<text x="184.7" y="134.3">1</text>
<text x="184.7" y="137.9">2</text>
<text x="192.2" y="137.9">19</text>
<text x="192.2" y="134.3">20</text>
<text x="197.7" y="136.1">19</text>
<text x="197.7" y="132.6">20</text>
<text x="181.3" y="139.6">3</text>
<text x="181.3" y="143.2">4</text>
<text x="184.7" y="141.4">3</text>
<text x="192.2" y="141.4">18</text>
<text x="197.7" y="143.2">17</text>
<text x="197.7" y="139.6">18</text>
<text x="123" y="146.7">1</text>
<text x="126.5" y="148.4">PB0</text>
<text x="146.1" y="148.4">PA0</text>
<text x="153.6" y="146.7">40</text>
<text x="181.3" y="146.7">5</text>
<text x="184.7" y="144.9">4</text>
<text x="184.7" y="148.4">5</text>
<text x="192.2" y="148.4">16</text>
<text x="192.2" y="144.9">17</text>
<text x="197.7" y="146.7">16</text>
<text x="123" y="150.2">2</text>
<text x="123" y="153.7">3</text>
<text x="126.5" y="152">PB1</text>
<text x="126.5" y="155.5">PB2</text>
<text x="146.1" y="155.5">PA2</text>
<text x="146.1" y="152">PA1</text>
<text x="153.6" y="153.7">38</text>
<text x="153.6" y="150.2">39</text>
<text x="181.3" y="150.2">6</text>
<text x="181.3" y="153.7">7</text>
<text x="184.7" y="152">6</text>
<text x="184.7" y="155.5">7</text>
<text x="192.2" y="155.5">14</text>
<text x="192.2" y="152">15</text>
<text x="197.7" y="153.7">14</text>
<text x="197.7" y="150.2">15</text>
<text x="123" y="157.3">4</text>
<text x="123" y="160.8">5</text>
<text x="126.5" y="159">PB3</text>
<text x="146.1" y="159">PA3</text>
<text x="153.6" y="160.8">36</text>
<text x="153.6" y="157.3">37</text>
<text x="181.3" y="157.3">8</text>
<text x="181.3" y="160.8">9</text>
<text x="184.7" y="159">8</text>
<text x="192.2" y="159">13</text>
<text x="197.7" y="160.8">12</text>
<text x="197.7" y="157.3">13</text>
<text x="123" y="164.3">6</text>
<text x="123" y="167.9">7</text>
<text x="126.5" y="162.6">PB4</text>
<text x="126.5" y="166.1">PB5</text>
<text x="146.1" y="166.1">PA5</text>
<text x="146.1" y="162.6">PA4</text>
<text x="153.6" y="167.9">34</text>
<text x="153.6" y="164.3">35</text>
<text x="179.2" y="164.3">10</text>
<text x="184.7" y="162.6">9</text>
<text x="184.7" y="166.1">10</text>
<text x="192.2" y="166.1">11</text>
<text x="192.2" y="162.6">12</text>
<text x="197.7" y="164.3">11</text>
<text x="123" y="171.4">8</text>
<text x="126.5" y="169.6">PB6</text>
<text x="126.5" y="173.1">PB7</text>
<text x="146.1" y="173.1">PA7</text>
<text x="146.1" y="169.6">PA6</text>
<text x="153.6" y="171.4">33</text>
<text x="123" y="174.9">9</text>
<text x="126.5" y="176.7">RESET</text>
<text x="143.9" y="176.7">AREF</text>
<text x="153.6" y="174.9">32</text>
<text x="121" y="185.5">12</text>
<text x="153.6" y="185.5">29</text>
<text x="121" y="189">13</text>
<text x="126.5" y="187.3">XTAL2</text>
<text x="126.5" y="190.8">XTAL1</text>
<text x="146" y="190.8">PC6</text>
<text x="146" y="187.3">PC7</text>
<text x="153.6" y="189">28</text>
<text x="121" y="192.5">14</text>
<text x="121" y="196.1">15</text>
<text x="126.5" y="194.3">PD0</text>
<text x="126.5" y="197.8">PD1</text>
<text x="146" y="197.8">PC4</text>
<text x="146" y="194.3">PC5</text>
<text x="153.6" y="196.1">26</text>
<text x="153.6" y="192.5">27</text>
<text x="121" y="199.6">16</text>
<text x="121" y="203.1">17</text>
<text x="126.5" y="201.4">PD2</text>
<text x="146" y="201.4">PC3</text>
<text x="153.6" y="203.1">24</text>
<text x="153.6" y="199.6">25</text>
<text x="227.5" y="199.2">1</text>
<text x="227.5" y="202.8">2</text>
<text x="121" y="206.7">18</text>
<text x="126.5" y="204.9">PD3</text>
<text x="126.5" y="208.4">PD4</text>
<text x="146" y="208.4">PC1</text>
<text x="146" y="204.9">PC2</text>
<text x="153.6" y="206.7">23</text>
<text x="227.5" y="206.3">3</text>
<text x="227.5" y="209.8">4</text>
<text x="121" y="210.2">19</text>
<text x="121" y="213.7">20</text>
<text x="126.5" y="211.9">PD5</text>
<text x="126.5" y="215.5">PD6</text>
<text x="145.8" y="215.5">PD7</text>
<text x="146" y="211.9">PC0</text>
<text x="153.6" y="213.7">21</text>
<text x="153.6" y="210.2">22</text>
<text x="227.5" y="213.4">5</text>
<text x="227.5" y="216.9">6</text>
</g>
<g font-size="3.2">
<text x="262.8" y="148.1">1</text>
<text x="271.4" y="148.1">2</text>
<text x="262.8" y="151.6">3</text>
<text x="262.8" y="155.2">5</text>
<text x="271.4" y="151.6">4</text>
<text x="271.4" y="155.2">6</text>
<text x="336.9" y="165.7">1</text>
<text x="345.5" y="165.7">2</text>
<text x="336.9" y="169.3">3</text>
<text x="336.9" y="172.8">5</text>
<text x="345.5" y="169.3">4</text>
<text x="345.5" y="172.8">6</text>
<text x="153.6" y="178.4">31</text>
<text x="262.8" y="174.6">1</text>
<text x="262.8" y="178.1">3</text>
<text x="271.4" y="174.6">2</text>
<text x="271.4" y="178.1">4</text>
<text x="121" y="182">11</text>
<text x="126.5" y="183.7">GND</text>
<text x="144.9" y="180.2">GND</text>
<text x="262.8" y="181.6">5</text>
<text x="271.4" y="181.6">6</text>
<text x="336.9" y="192.2">1</text>
<text x="336.9" y="195.7">3</text>
<text x="345.5" y="192.2">2</text>
<text x="345.5" y="195.7">4</text>
<text x="336.9" y="199.2">5</text>
<text x="345.5" y="199.2">6</text>
</g>
<g font-size="3.2" fill="#8d2323">
<text x="48.8" y="160.8">1</text>
<text x="79.7" y="160.8">2</text>
<text x="48.8" y="164.3">3</text>
<text x="48.8" y="167.9">5</text>
<text x="54" y="162.2">MISO</text>
<text x="54" y="165.7">SCK</text>
<text x="67.9" y="165.7">MOSI</text>
<text x="70" y="162.2">VCC</text>
<text x="79.7" y="167.9">6</text>
<text x="79.7" y="164.3">4</text>
<text x="54" y="169.3">RST</text>
<text x="69.3" y="169.3">GND</text>
</g>
<g font-size="3.2" fill="#f00">
<text x="121" y="178.4">10</text>
<text x="126.5" y="180.2">VCC</text>
<text x="143.4" y="183.7">AVCC</text>
<text x="153.6" y="182">30</text>
</g>
<g font-size="1.4" fill="#238d23">
<text x="70.9" y="190.1" transform="rotate(90 70.9 190.1)">1</text>
<text x="70.9" y="195" transform="rotate(90 70.9 195)">2</text>
</g>
</svg>
